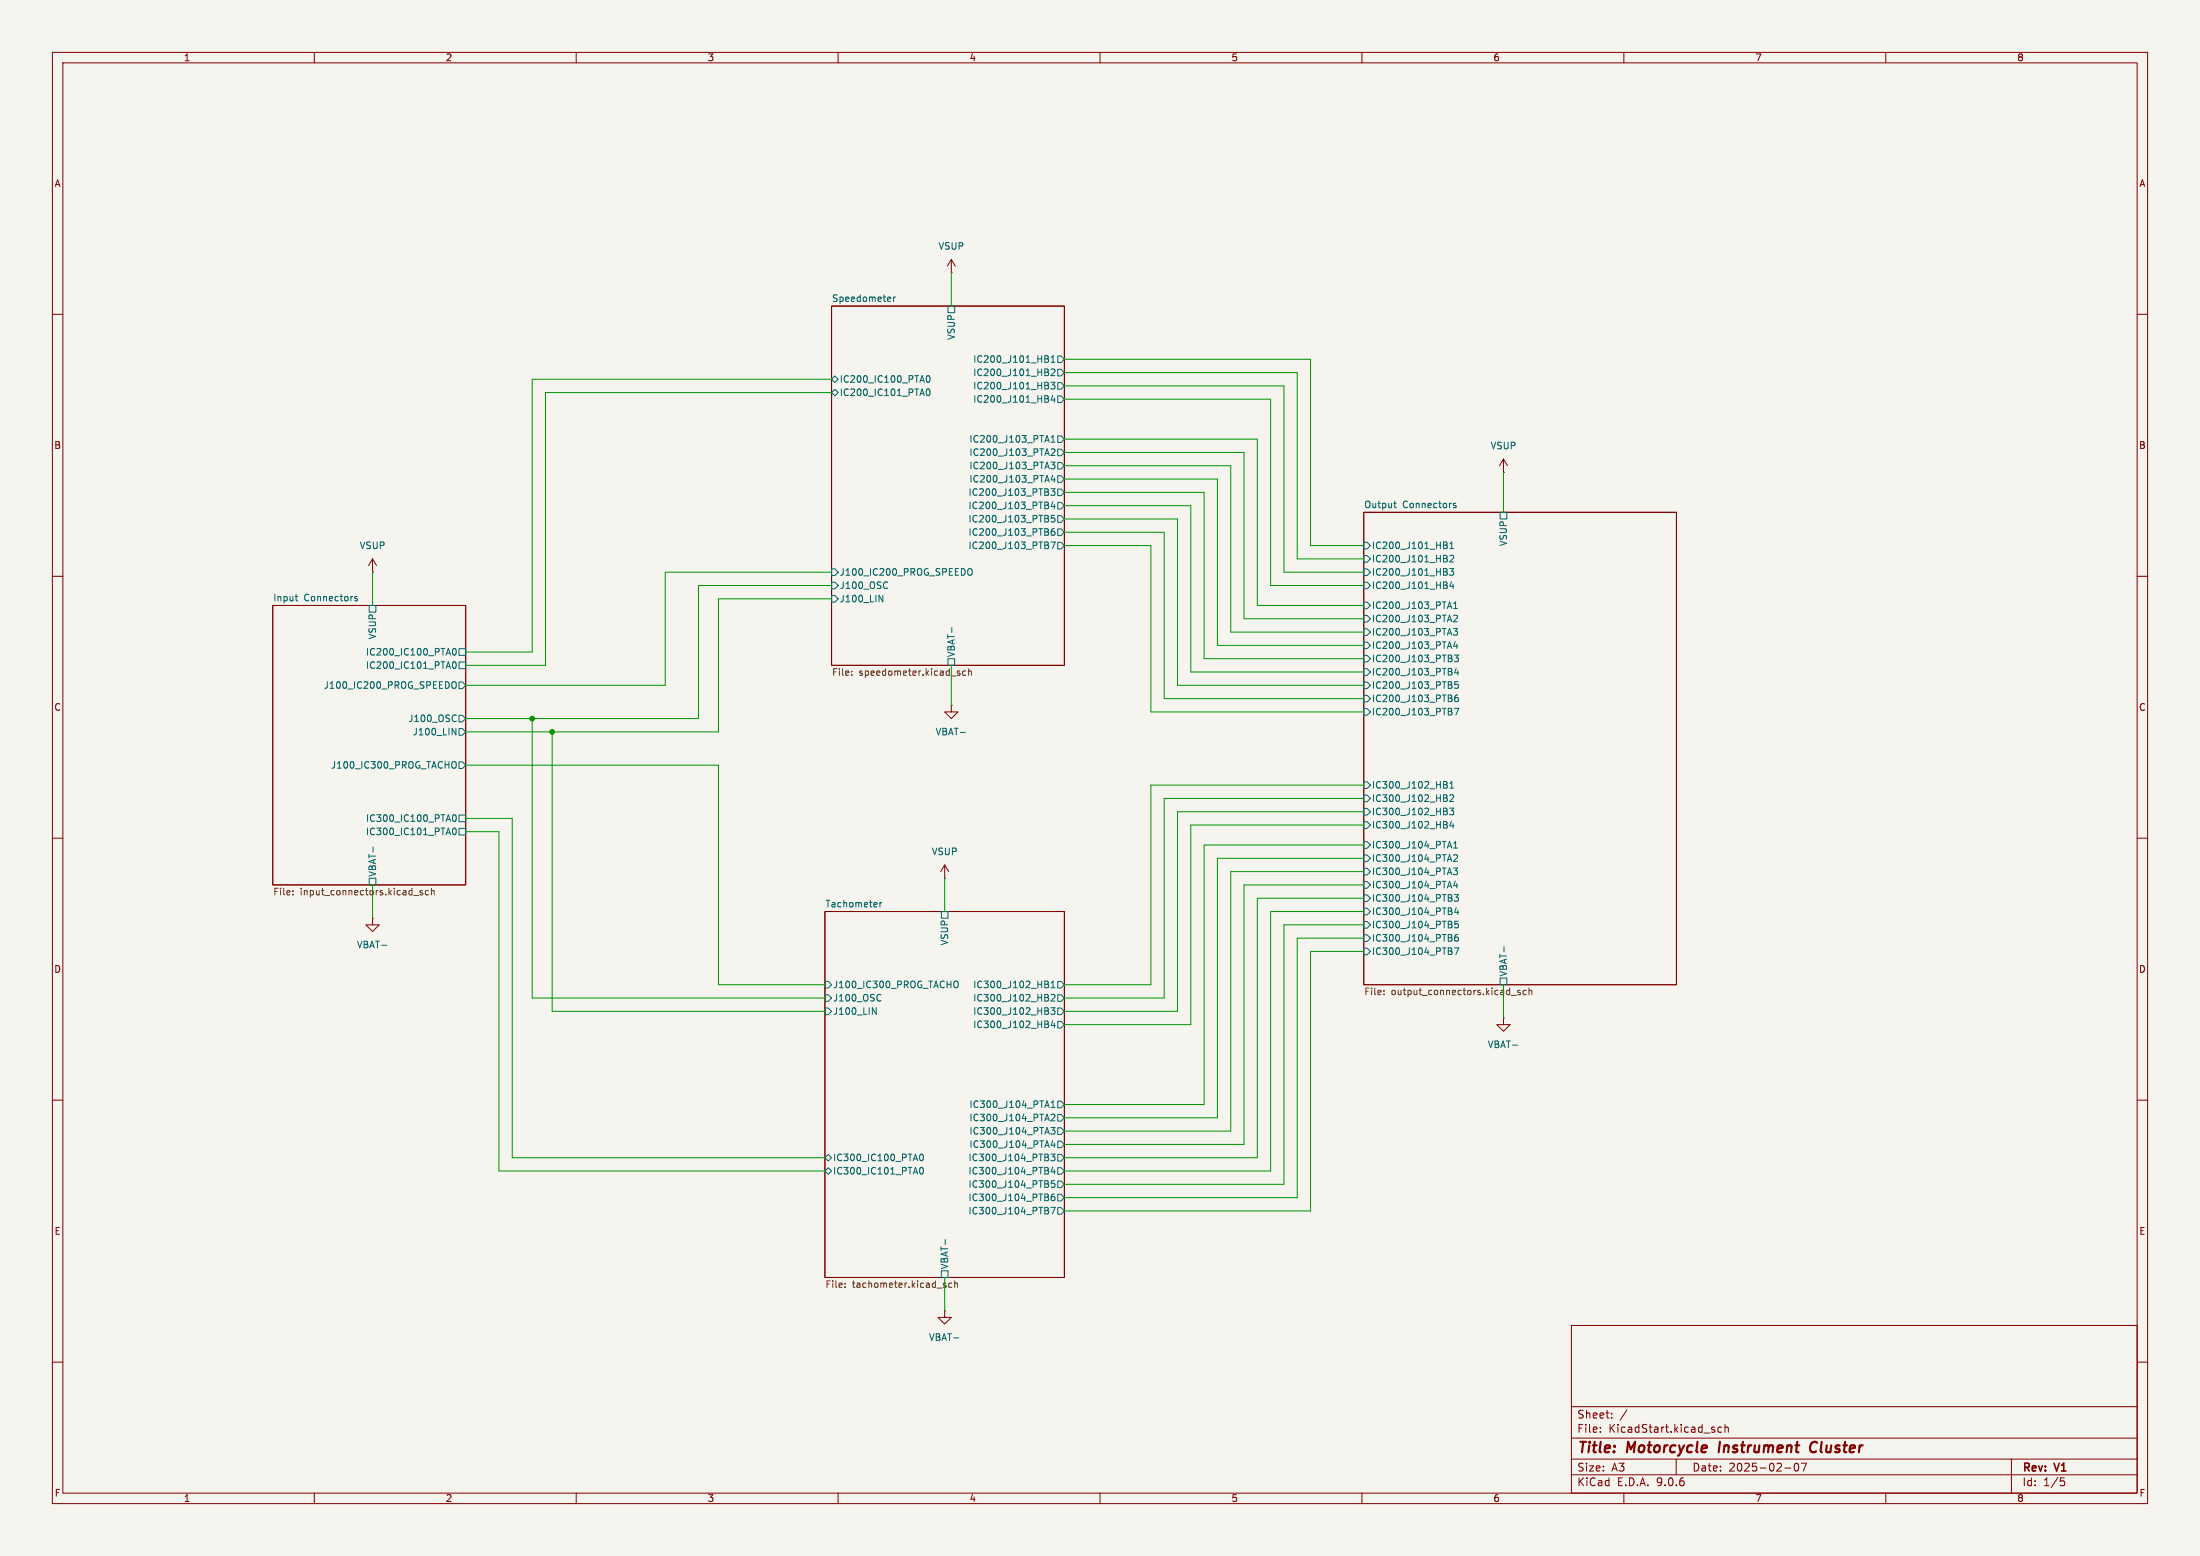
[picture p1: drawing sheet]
<svg xmlns="http://www.w3.org/2000/svg" width="420mm" height="297mm" viewBox="0 0 420 297" stroke-linecap="round" stroke-linejoin="round" font-family="sans-serif">
<path d="M0 0h420v297h-420z" fill="#f5f4ef" stroke="#f5f4ef" stroke-width=".19"/>
<g fill="none" stroke="#840000" stroke-width=".19">
<path d="M10 10h400v277h-400zM12 12h396v273h-396zM60 10v2M110 10v2M160 10v2M210 10v2M260 10v2M310 10v2M360 10v2M158.7 58.4h44.5v68.6h-44.5zM181.6 52.1h.1M181.6 49.5l-.8 1.3"/>
<path d="M181.6 49.5l.8 1.3M181.6 49.5v2.6M10 60h2M408 60h2M260.3 97.8h59.7v90.2h-59.7zM287 90.2h.1M287 87.6l-.7 1.3M287 87.6l.8 1.3M287 87.6v2.6M10 110h2M52.1 115.6h36.8v53.3h-36.8zM71.1 109.2h.1"/>
<path d="M71.1 106.7l-.7 1.3M71.1 106.7l.8 1.3M71.1 106.7v2.5M408 110h2M181.6 134.6v1.3h1.3l-1.3 1.3-1.3-1.3h1.3M181.6 134.6h.1M10 160h2M408 160h2M71.1 175.3v1.2h1.3l-1.3 1.3-1.3-1.3h1.3M71.1 175.3h.1M157.5 174h45.7v69.8h-45.7zM180.3 167.6h.1"/>
<path d="M180.3 165.1l-.7 1.3M180.3 165.1l.8 1.3M180.3 165.1v2.5M287 194.3v1.3h1.3l-1.3 1.3-1.3-1.3h1.3M287 194.3h.1M10 210h2M408 210h2M180.3 250.2v1.3h1.3l-1.3 1.2-1.2-1.2h1.2M180.3 250.2h.1M300 253h108v32h-108zM10 260h2M300 278.5h108"/>
<path d="M300 274.5h108M300 268.5h108M305.5 273.2v.2M305.5 272.5v.1M307.7 270.5v.2M307.7 269.8v.1M310.6 269.1l-1.3 1.9M320 278.5v3M327.2 272.9l.2 .2-.2 .3M327.2 272.4l.1 .1M328.7 272.5l-.5-.1-.3 .3 .2 .6h.6M329.3 272.5l.2-.1 .4 .1v.9"/>
<path d="M329.3 271.9v1.5M342.7 279.4l.2-.1a.8 .8 0 0 1 .5 .7 .8 .8 0 0 1-.5 .8l-.2-.2-.2-.4zM343.9 279.3h1l-.7 1.5M384 278.5v6.5M408 260h2M60 285v2M110 285v2M160 285v2M210 285v2M260 285v2M300 281.5h108M310 285v2"/>
<path d="M340.7 280.2h1.2M360 285v2M393.4 282.1h.7M393.5 282.7h.4l.3 .2-.2 .6-.5 .1"/>
</g>
<path d="M328.3 275.2l-.2 2M346.5 275.2a1.07 1.07 0 0 0-.9 .8 1.07 1.07 0 0 0 .5 1.2l.5-.1" fill="none" stroke="#840000" stroke-width=".4"/>
<g fill="none" stroke="#006464" stroke-width=".19">
<path d="M170 56.8v.2l-.6 .1M170.6 56.7v.8M170.9 56.7l-.3 .2M181 58.4h1.2v1.3h-1.2zM159.4 71.8l.6 .6-.6 .6-.7-.6zM159.4 74.3l.6 .6-.6 .7-.7-.7zM176.9 71.8l.2-.1a.68 .68 0 0 1 .5 .6 .68 .68 0 0 1-.5 .7l-.3-.5zM176.9 74.4l.2-.2a.68 .68 0 0 1 .5 .7 .68 .68 0 0 1-.5 .6l-.3-.5zM199.9 67.9l.2 .2-.2 .4 .2 .1 .1 .3-.3 .3h-.4M200.1 71.2v.4M200.6 73h.8l-.4 .5 .3 .1v.5l-.1 .1-.6-.1M200.7 70.6l.5-.2 .2 .4-.8 .9h.8"/>
<path d="M200.7 68.3l.3-.4v1.3M200.7 69.2h.7M201 75.4l-.3 1h.8M201.3 75.9v.9M201.9 67.9h.7l.6 .7-.6 .6h-.7zM201.9 70.5h.7l.6 .6-.6 .7h-.7zM201.9 73h.7l.6 .7-.6 .6h-.7zM201.9 75.6h.7l.6 .6-.6 .6h-.7zM199.6 84h.6M199.9 83.1l.4 1.3M200.6 88.2h.8l-.4 .5 .3 .1v.6l-.1 .1-.6-.1M200.6 93.3h.8l-.4 .5 .3 .1v.5l-.1 .2-.6-.2"/>
<path d="M200.7 85.8l.5-.1 .2 .3-.8 .9h.8M200.7 84.4h.7M200.7 83.5l.3-.4v1.3M201 95.8l-.3 .9h.8M201 90.7l-.3 .9h.8M201.3 91.2v.8M201.3 96.3v.8M201.3 98.4h-.6v.6l.2-.1h.4l.1 .2-.1 .4-.1 .1-.5-.1M201.9 95.9h.7l.6 .6-.6 .7h-.7zM201.9 98.4h.7l.6 .7-.6 .6h-.7zM201.9 93.3h.7l.6 .7-.6 .6h-.7zM201.9 88.3h.7l.6 .6-.6 .6h-.7z"/>
<path d="M201.9 83.2h.7l.6 .6-.6 .7h-.7zM201.9 90.8h.7l.6 .6-.6 .7h-.7zM201.9 85.7h.7l.6 .7-.6 .6h-.7zM266.1 96.1h.5M266.3 95.6v1.1l.3 .2M277.9 96.1h-.3l-.2 .1 .1 .2 .4 .2v.3h-.5M286.4 97.8h1.3v1.3h-1.3zM56.3 113.8h.5M56.6 114.6l.2 .1M68.2 113.9l-.3-.1-.2 .2 .1 .2 .4 .1v.3h-.5M70.5 115.6h1.3v1.2h-1.3zM158.7 113.7h.7l.6 .6-.6 .6h-.7z"/>
<path d="M158.7 108.6h.7l.6 .6-.6 .7h-.7zM158.7 111.1h.7l.6 .7-.6 .6h-.7zM167.8 113.6l.7 1.3v-1.3M169.4 111.1v.1M169.4 112.2v.1M181.7 119.8v.9M184.8 108.7l.2-.2a.43 .43 0 0 1 .6 .5v.4a.43 .43 0 0 1-.3 .4 .43 .43 0 0 1-.5-.2M200.6 103.4h.9l-.6 1.3M201.3 100.9l-.4 .1a.86 .86 0 0 0 0 1.2l.4-.1 .1-.5-.2-.2-.4 .1-.1 .1M201.9 103.5h.7l.6 .6-.6 .7h-.7zM201.9 101h.7l.6 .6-.6 .6h-.7zM260.3 114.9h.7l.6 .7-.6 .6h-.7z"/>
<path d="M260.3 117.5h.7l.6 .6-.6 .6h-.7zM260.3 106h.7l.6 .7-.6 .6h-.7zM260.3 103.5h.7l.6 .6-.6 .7h-.7zM260.3 108.6h.7l.6 .6-.6 .7h-.7zM260.3 111.1h.7l.6 .7-.6 .6h-.7zM276 103.4l.2 .3-.2 .4 .2 .1 .1 .3-.2 .2h-.5M276.4 115.8h.6M276.7 114.9l.5 1.2M276.7 108.5h.8l-.4 .5 .4 .1v.6l-.2 .1-.6-.1M276.8 103.8l.4-.4v1.3M276.8 106.1l.5-.1 .2 .4-.8 .9h.8M276.8 104.7h.7"/>
<path d="M277.1 111l-.3 .9h.8M277.4 111.5v.8M277.5 120h.7l-.4 .4 .4 .2v.5l-.2 .1-.5-.1M277.5 116.1h.7M277.5 115.2l.4-.3v1.2M277.5 117.5l.5-.1 .2 .4-.7 .9h.7M86.3 130.3l.3-.2a.43 .43 0 0 1 .5 .4v.5a.43 .43 0 0 1-.3 .4 .43 .43 0 0 1-.5-.2M86.3 139l.7 1.3v-1.3M86.5 123.9l.2-.1a.68 .68 0 0 1 .4 .6 .68 .68 0 0 1-.4 .6l-.3-.4zM86.5 126.4l.2-.1a.68 .68 0 0 1 .4 .6 .68 .68 0 0 1-.4 .7l-.3-.5zM87 136.5l.1 .1M87.1 137.6l-.1 .1"/>
<path d="M87.6 139.1h.7l.6 .6-.6 .6h-.7zM87.6 136.5h.7l.6 .7-.6 .6h-.7zM87.6 130.2h.7l.6 .6-.6 .6h-.7zM87.6 123.8h1.3v1.3h-1.3zM87.6 126.4h1.3v1.2h-1.3zM181 125.7h1.2v1.3h-1.2zM183.3 139.8h1M260.3 135.3h.7l.6 .6-.6 .6h-.7zM260.3 132.7h.7l.6 .7-.6 .6h-.7zM260.3 130.2h.7l.6 .6-.6 .6h-.7zM260.3 125.1h.7l.6 .6-.6 .7h-.7zM260.3 127.6h.7l.6 .7-.6 .6h-.7z"/>
<path d="M260.3 120h.7l.6 .7-.6 .6h-.7zM260.3 122.6h.7l.6 .6-.6 .6h-.7zM277.6 125h.8l-.4 .5 .4 .1v.6l-.2 .1-.6-.1M277.6 135.2h.9l-.6 1.3M277.8 122.4l-.3 .9h.8M278 127.5l-.3 .9h.8M278.1 122.9v.9M278.3 132.7h-.4a.86 .86 0 0 0 0 1.2l.5-.1v-.4l-.2-.3-.4 .1-.1 .2M278.3 128v.8M278.4 130.1h-.6l-.1 .6 .2-.1 .4 .1 .1 .1v.5l-.2 .1-.5-.1M86.5 155.6l.2-.1a.68 .68 0 0 1 .4 .7 .68 .68 0 0 1-.4 .6l-.3-.5zM86.5 158.2l.2-.1a.68 .68 0 0 1 .4 .6 .68 .68 0 0 1-.4 .6l-.3-.5z"/>
<path d="M86.6 145.4a.43 .43 0 0 1 .5 .4v.4a.43 .43 0 0 1-.5 .4M87.6 145.4h.7l.6 .7-.6 .6h-.7zM87.6 155.6h1.3v1.2h-1.3zM87.6 158.1h1.3v1.3h-1.3zM260.3 156.8h.7l.6 .7-.6 .6h-.7zM260.3 149.2h.7l.6 .7-.6 .6h-.7zM260.3 151.8h.7l.6 .6-.6 .6h-.7zM260.3 154.3h.7l.6 .6-.6 .7h-.7zM276 149.2l.2 .2-.2 .4 .2 .1 .1 .3-.2 .2h-.5M276.7 154.2h.8l-.4 .5 .4 .2v.5l-.2 .1-.6-.1M276.8 150.4h.7M276.8 151.8l.5-.1 .2 .4-.8 .9h.8"/>
<path d="M276.8 149.5l.4-.3v1.2M277.1 156.7l-.3 .9h.8M277.4 157.2v.9M70.5 167.6h1.3v1.3h-1.3zM71.2 161.7v.9M168 172.3v.8M168.3 172.3l-.3 .2M179.7 174h1.3v1.3h-1.3zM260.3 160.7h.7l.6 .6-.6 .6h-.7zM260.3 163.2h.7l.6 .6-.6 .7h-.7zM260.3 165.7h.7l.6 .7-.6 .6h-.7zM260.3 168.3h.7l.6 .6-.6 .6h-.7z"/>
<path d="M260.3 178.4h.7l.6 .7-.6 .6h-.7zM260.3 175.9h.7l.6 .6-.6 .7h-.7zM260.3 173.4h.7l.6 .6-.6 .6h-.7zM260.3 170.8h.7l.6 .7-.6 .6h-.7zM276.4 161.5h.6M276.7 160.6l.5 1.3M277.5 165.7h.7l-.4 .5 .4 .1v.5l-.2 .1-.5-.1M277.5 161l.4-.4v1.3M277.5 163.3l.5-.2 .2 .4-.7 .9h.7M277.5 161.9h.7M277.6 170.8h.8l-.4 .4 .4 .2v.5l-.2 .1-.6-.1M277.8 168.2l-.3 .9h.8"/>
<path d="M278 173.2l-.3 .9h.8M278.1 168.6v.9M278.3 178.4h-.4a.86 .86 0 0 0 0 1.2l.5-.1v-.4l-.2-.2h-.4l-.1 .2M278.3 173.7v.9M278.4 175.8h-.6l-.1 .6 .2-.1 .4 .1 .1 .2v.4l-.2 .1-.5-.1M72.8 180.4h1M157.5 192.4h.6l.6 .6-.6 .7h-.6zM157.5 189.9h.6l.6 .6-.6 .6h-.6zM157.5 187.3h.6l.6 .7-.6 .6h-.6zM166.5 192.3l.8 1.3v-1.3M168.1 189.9h.1M168.2 191h-.1"/>
<path d="M182.4 187.3a.43 .43 0 0 1 .5 .4v.4a.43 .43 0 0 1-.5 .4M199.9 187.3l.2 .2-.2 .4 .2 .1 .1 .3-.3 .2h-.4M200.1 190.5v.5M200.6 192.3h.8l-.4 .5 .3 .2v.5l-.1 .1-.6-.1M200.7 189.9l.5-.1 .2 .4-.8 .9h.8M200.7 187.6l.3-.3v1.2M200.7 188.5h.7M201 194.8l-.3 .9h.8M201.3 195.3v.9M201.9 192.4h.7l.6 .6-.6 .7h-.7zM201.9 187.3h.7l.6 .7-.6 .6h-.7zM201.9 189.9h.7l.6 .6-.6 .6h-.7z"/>
<path d="M201.9 194.9h.7l.6 .7-.6 .6h-.7zM260.3 181h.7l.6 .6-.6 .6h-.7zM277.6 180.9h.9l-.6 1.3M286.4 186.7h1.3v1.3h-1.3zM287.1 180.7v1M288.7 199.5h1M199.6 211h.6M199.9 210.1l.4 1.3M200.6 215.2h.8l-.4 .5 .3 .1v.6l-.1 .1-.6-.1M200.7 212.8l.5-.1 .2 .3-.8 .9h.8M200.7 210.5l.3-.4v1.3M200.7 211.4h.7"/>
<path d="M201 217.7l-.3 .9h.8M201.3 218.2v.8M201.9 210.2h.7l.6 .6-.6 .7h-.7zM201.9 212.7h.7l.6 .7-.6 .6h-.7zM201.9 215.3h.7l.6 .6-.6 .6h-.7zM201.9 217.8h.7l.6 .6-.6 .7h-.7zM157.5 223.5l.6-.6 .6 .6-.6 .7zM157.5 221l.6-.7 .6 .7-.6 .6zM175.7 220.4l.2-.1a.68 .68 0 0 1 .4 .6 .68 .68 0 0 1-.4 .7l-.3-.5zM175.7 223l.2-.2a.68 .68 0 0 1 .4 .7 .68 .68 0 0 1-.4 .6l-.3-.5zM180.4 236.6v1M200.6 220.3h.8l-.4 .5 .3 .1v.5l-.1 .2-.6-.2"/>
<path d="M200.6 230.4h.9l-.6 1.3M201 222.8l-.3 .9h.8M201.3 223.3v.8M201.3 227.9l-.4 .1a.86 .86 0 0 0 0 1.2l.4-.1 .1-.5-.2-.2-.4 .1-.1 .1M201.3 225.4h-.6v.6l.2-.1h.4l.1 .2-.1 .4-.1 .1-.5-.1M201.9 222.9h.7l.6 .6-.6 .7h-.7zM201.9 220.3h.7l.6 .7-.6 .6h-.7zM201.9 230.5h.7l.6 .6-.6 .7h-.7zM201.9 225.4h.7l.6 .7-.6 .6h-.7zM201.9 228h.7l.6 .6-.6 .6h-.7zM179.7 242.6h1.3v1.2h-1.3zM182.1 255.4h.9"/>
</g>
<g fill="none" stroke="#725600" stroke-width=".19">
<path d="M162.6 128.8v.1M162.6 128.1v.1M183.1 128.5l.2 .2-.2 .2M183.1 128.1h.1M184.4 128.1h-.4l-.2 .2 .1 .5h.5M184.9 128.2l.2-.1h.3l.1 .8M184.9 127.6v1.3M55.9 170.7v.1M55.9 170v.2M79 170.9h.9M80.7 170h-.3l-.2 .2v.1l.5 .2v.3h-.5M81.8 170h-.4l-.2 .2 .1 .6h.5"/>
<path d="M82.3 170.1l.2-.1h.3l.1 .8M82.3 169.5v1.3M264.2 189.7v.2M264.2 189.1v.1M288.5 190h1M290.2 189.1l-.3-.1-.2 .2 .1 .2 .4 .1v.3h-.5M291.4 189.1l-.4-.1-.3 .3 .2 .5h.5M291.9 189.1l.2-.1 .3 .1v.8M291.9 188.6v1.3M161.3 245.6v.1M161.3 245v.1M180.3 245.3l.3 .1v.2l-.4 .1"/>
<path d="M180.3 244.9l.3 .1M181.7 245l-.4-.1-.2 .2 .1 .6h.5M182.3 245l.1-.1 .3 .1 .1 .7M182.3 244.5v1.2"/>
</g>
<g fill="none" stroke="#009600" stroke-width=".19">
<path d="M181.6 52.1v6.3M158.7 74.9h-54.6v52.1h-15.2M158.7 72.4h-57.1v52.1h-12.7M203.2 73.7h41.9v35.5h15.2M203.2 76.2h39.4v35.6h17.7M203.2 71.1h44.4v35.6h12.7M203.2 68.6h47v35.5h10.1M203.2 99.1h21.6v31.7h35.5M203.2 96.5h24.1v31.8h33M203.2 91.4h29.2v31.8h27.9M203.2 83.8h36.8v31.8h20.3M203.2 94h26.7v31.7h30.4"/>
<path d="M203.2 88.9h31.7v31.8h25.4M203.2 86.4h34.3v31.7h22.8M287 90.2v7.6M71.1 109.2v6.4M158.7 109.2h-31.7v21.6h-38.1M158.7 111.8h-25.4v25.4h-44.4M158.7 114.3h-21.5v25.4h-48.3M203.2 104.1h16.5v31.8h40.6M203.2 101.6h19v31.8h38.1M101.6 137.2v53.3h55.9M105.4 139.7v53.3h52.1M181.6 127v7.6"/>
<path d="M88.9 146.1h48.3v41.9h20.3M88.9 158.8h6.3v64.7h62.3M88.9 156.2h8.9v64.8h59.7M260.3 157.5h-33v38.1h-24.1M260.3 154.9h-35.5v38.1h-21.6M260.3 149.9h-40.6v38.1h-16.5M260.3 152.4h-38.1v38.1h-19M71.1 168.9v6.4M180.3 167.6v6.4M260.3 161.3h-30.4v49.5h-26.7M260.3 163.8h-27.9v49.6h-29.2M260.3 176.5h-15.2v49.6h-41.9"/>
<path d="M260.3 179.1h-12.7v49.5h-44.4M260.3 166.4h-25.4v49.5h-31.7M260.3 174h-17.7v49.5h-39.4M260.3 168.9h-22.8v49.5h-34.3M260.3 171.5h-20.3v49.5h-36.8M260.3 181.6h-10.1v49.5h-47M287 188v6.3M180.3 243.8v6.4"/>
</g>
<g fill="#009600" stroke="#009600" stroke-width=".19">
<circle cx="105.4" cy="139.7" r=".46"/>
<circle cx="101.6" cy="137.2" r=".46"/>
</g>
<g font-size="2.8" fill="#840000">
<text x="301" y="277.9">Title:</text>
<text x="310.6" y="277.9">Motorcycle</text>
<text x="329" y="277.9">Instrument</text>
<text x="347.2" y="277.9">Cluster</text>
</g>
<g font-size="2.1" fill="#840000">
<text x="301" y="273.7">File:</text>
<text x="301" y="271">Sheet:</text>
<text x="307.1" y="273.7">KicadStart.kicad_sch</text>
<text x="301" y="281.1">Size:</text>
<text x="307.6" y="281.1">A3</text>
<text x="323" y="281.1">Date:</text>
<text x="330" y="281.1">2025-02-07</text>
<text x="386" y="281.3">Rev:</text>
<text x="392.4" y="281.3">V1</text>
<text x="301" y="283.9">KiCad</text>
<text x="308.7" y="283.9">E.D.A.</text>
<text x="316.3" y="283.9">9.0.6</text>
<text x="386" y="283.9">Id:</text>
<text x="390.1" y="283.9">1/5</text>
</g>
<g font-size="1.8" fill="#840000">
<text x="35" y="11.9">1</text>
<text x="85" y="11.9">2</text>
<text x="135" y="11.9">3</text>
<text x="185" y="11.9">4</text>
<text x="235" y="11.9">5</text>
<text x="285" y="11.9">6</text>
<text x="335" y="11.9">7</text>
<text x="385" y="11.9">8</text>
<text x="10.3" y="35.9">A</text>
<text x="408.3" y="35.9">A</text>
<text x="10.3" y="85.9">B</text>
<text x="408.2" y="85.9">B</text>
<text x="10.3" y="135.9">C</text>
<text x="408.2" y="135.9">C</text>
<text x="10.3" y="185.9">D</text>
<text x="408.2" y="185.9">D</text>
<text x="10.3" y="235.9">E</text>
<text x="408.3" y="235.9">E</text>
<text x="10.3" y="285.9">F</text>
<text x="35" y="286.9">1</text>
<text x="85" y="286.9">2</text>
<text x="135" y="286.9">3</text>
<text x="185" y="286.9">4</text>
<text x="235" y="286.9">5</text>
<text x="285" y="286.9">6</text>
<text x="335" y="286.9">7</text>
<text x="385" y="286.9">8</text>
<text x="408.3" y="285.9">F</text>
</g>
<g font-size="1.8" fill="#006464">
<text x="179.1" y="47.9">VSUP</text>
<text x="158.7" y="57.7">Speedometer</text>
<text x="182.5" y="65" transform="rotate(-90 182.5 65)">VSUP</text>
<text x="185.7" y="69.4">IC200_J101_HB1</text>
<text x="185.7" y="72">IC200_J101_HB2</text>
<text x="160.2" y="73.3">IC200_IC100_PTA0</text>
<text x="160.2" y="75.8">IC200_IC101_PTA0</text>
<text x="185.7" y="74.5">IC200_J101_HB3</text>
<text x="185.7" y="77.1">IC200_J101_HB4</text>
<text x="185" y="89.8">IC200_J103_PTA3</text>
<text x="185" y="84.7">IC200_J103_PTA1</text>
<text x="185" y="87.2">IC200_J103_PTA2</text>
<text x="284.5" y="86">VSUP</text>
<text x="184.8" y="94.8">IC200_J103_PTB3</text>
<text x="185" y="92.3">IC200_J103_PTA4</text>
<text x="184.8" y="97.4">IC200_J103_PTB4</text>
<text x="184.8" y="99.9">IC200_J103_PTB5</text>
<text x="260.3" y="97.1">Output</text>
<text x="267.7" y="97.1">Connectors</text>
<text x="68.6" y="105">VSUP</text>
<text x="184.8" y="105">IC200_J103_PTB7</text>
<text x="184.8" y="102.5">IC200_J103_PTB6</text>
<text x="261.8" y="107.5">IC200_J101_HB2</text>
<text x="261.8" y="105">IC200_J101_HB1</text>
<text x="287.9" y="104.4" transform="rotate(-90 287.9 104.4)">VSUP</text>
<text x="160.2" y="110.1">J100_IC200_PROG_SPEEDO</text>
<text x="160.2" y="112.6">J100_OSC</text>
<text x="261.8" y="110.1">IC200_J101_HB3</text>
<text x="261.8" y="112.6">IC200_J101_HB4</text>
<text x="52.1" y="114.9">Input</text>
<text x="58" y="114.9">Connectors</text>
<text x="160.2" y="115.2">J100_LIN</text>
<text x="261.8" y="116.4">IC200_J103_PTA1</text>
<text x="261.8" y="119">IC200_J103_PTA2</text>
<text x="69.8" y="125.3">IC200_IC100_PTA0</text>
<text x="72" y="122.1" transform="rotate(-90 72 122.1)">VSUP</text>
<text x="182.5" y="125.5" transform="rotate(-90 182.5 125.5)">VBAT-</text>
<text x="261.8" y="121.5">IC200_J103_PTA3</text>
<text x="261.8" y="124.1">IC200_J103_PTA4</text>
<text x="61.7" y="131.7">J100_IC200_PROG_SPEEDO</text>
<text x="69.8" y="127.9">IC200_IC101_PTA0</text>
<text x="261.8" y="131.7">IC200_J103_PTB5</text>
<text x="261.8" y="126.6">IC200_J103_PTB3</text>
<text x="261.8" y="129.1">IC200_J103_PTB4</text>
<text x="261.8" y="136.8">IC200_J103_PTB7</text>
<text x="261.8" y="134.2">IC200_J103_PTB6</text>
<text x="77.9" y="138">J100_OSC</text>
<text x="78.7" y="140.6">J100_LIN</text>
<text x="178.5" y="140.6">VBAT-</text>
<text x="63.1" y="146.9">J100_IC300_PROG_TACHO</text>
<text x="261.8" y="150.7">IC300_J102_HB1</text>
<text x="261.8" y="153.3">IC300_J102_HB2</text>
<text x="261.8" y="155.8">IC300_J102_HB3</text>
<text x="69.8" y="157.1">IC300_IC100_PTA0</text>
<text x="69.8" y="159.6">IC300_IC101_PTA0</text>
<text x="261.8" y="158.3">IC300_J102_HB4</text>
<text x="72" y="167.4" transform="rotate(-90 72 167.4)">VBAT-</text>
<text x="177.8" y="163.4">VSUP</text>
<text x="261.8" y="162.2">IC300_J104_PTA1</text>
<text x="261.8" y="164.7">IC300_J104_PTA2</text>
<text x="261.8" y="167.2">IC300_J104_PTA3</text>
<text x="157.5" y="173.3">Tachometer</text>
<text x="261.8" y="169.8">IC300_J104_PTA4</text>
<text x="261.8" y="172.3">IC300_J104_PTB3</text>
<text x="261.8" y="179.9">IC300_J104_PTB6</text>
<text x="261.8" y="177.4">IC300_J104_PTB5</text>
<text x="261.8" y="174.9">IC300_J104_PTB4</text>
<text x="68" y="181.2">VBAT-</text>
<text x="181.2" y="180.6" transform="rotate(-90 181.2 180.6)">VSUP</text>
<text x="261.8" y="182.5">IC300_J104_PTB7</text>
<text x="158.9" y="191.4">J100_OSC</text>
<text x="158.9" y="188.8">J100_IC300_PROG_TACHO</text>
<text x="185.7" y="188.8">IC300_J102_HB1</text>
<text x="185.7" y="191.4">IC300_J102_HB2</text>
<text x="287.9" y="186.5" transform="rotate(-90 287.9 186.5)">VBAT-</text>
<text x="158.9" y="193.9">J100_LIN</text>
<text x="185.7" y="193.9">IC300_J102_HB3</text>
<text x="185.7" y="196.4">IC300_J102_HB4</text>
<text x="283.9" y="200.3">VBAT-</text>
<text x="185" y="211.7">IC300_J104_PTA1</text>
<text x="185" y="214.2">IC300_J104_PTA2</text>
<text x="158.9" y="221.8">IC300_IC100_PTA0</text>
<text x="184.8" y="221.8">IC300_J104_PTB3</text>
<text x="185" y="216.8">IC300_J104_PTA3</text>
<text x="185" y="219.3">IC300_J104_PTA4</text>
<text x="158.9" y="224.4">IC300_IC101_PTA0</text>
<text x="184.8" y="224.4">IC300_J104_PTB4</text>
<text x="184.8" y="226.9">IC300_J104_PTB5</text>
<text x="184.8" y="232">IC300_J104_PTB7</text>
<text x="184.8" y="229.5">IC300_J104_PTB6</text>
<text x="181.2" y="242.4" transform="rotate(-90 181.2 242.4)">VBAT-</text>
<text x="177.2" y="256.1">VBAT-</text>
</g>
<g font-size="1.8" fill="#725600">
<text x="158.7" y="129.3">File:</text>
<text x="164" y="129.3">speedometer.kicad_sch</text>
<text x="52.1" y="171.2">File:</text>
<text x="57.3" y="171.2">input_connectors.kicad_sch</text>
<text x="260.3" y="190.3">File:</text>
<text x="265.6" y="190.3">output_connectors.kicad_sch</text>
<text x="157.5" y="246.2">File:</text>
<text x="162.7" y="246.2">tachometer.kicad_sch</text>
</g>
</svg>
